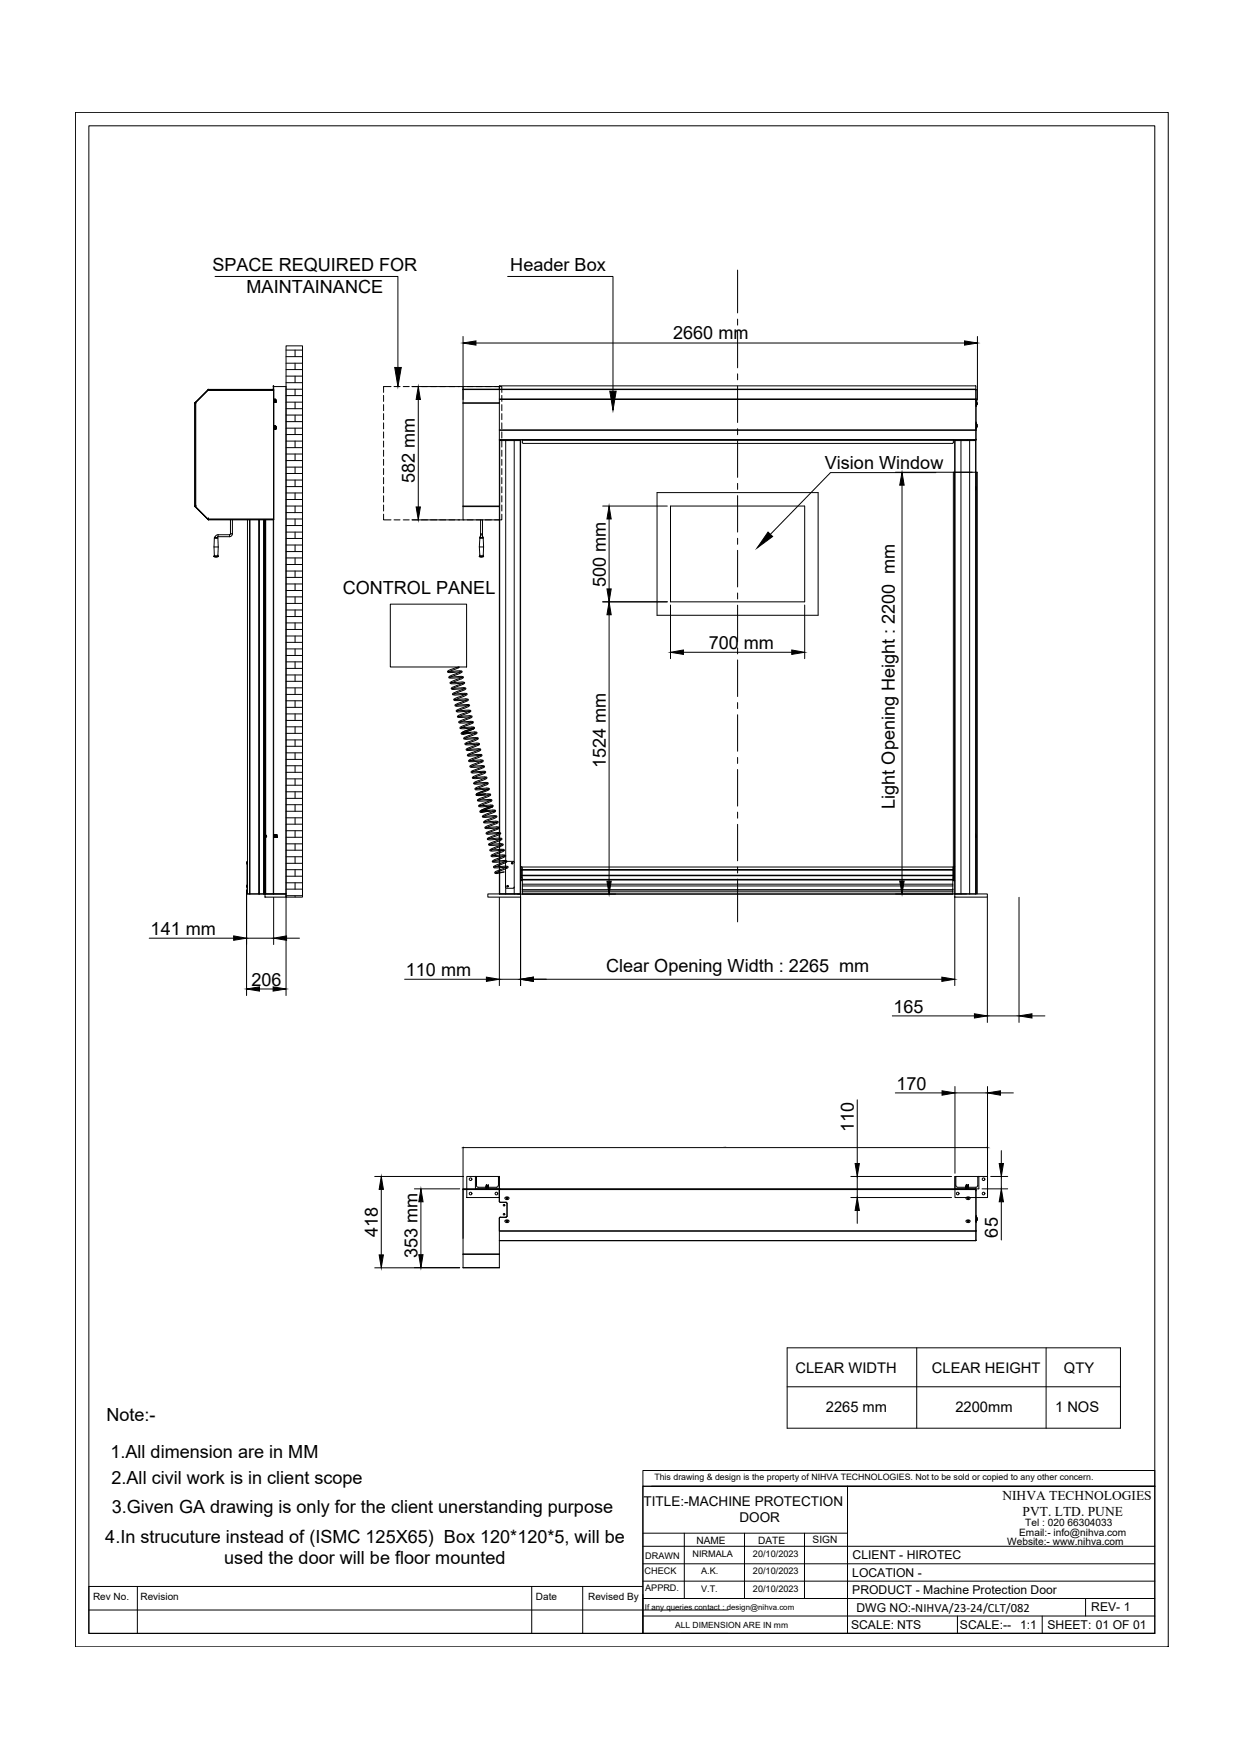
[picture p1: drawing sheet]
<svg xmlns="http://www.w3.org/2000/svg" width="297mm" height="420mm" viewBox="0 0 297 420" stroke-linecap="round" stroke-linejoin="round" font-family="sans-serif">
<!-- layer: 0 -->
<g fill="none" stroke="#000" stroke-width=".24">
<path d="M18 26.9h261.4v366.9h-261.4zM21.3 30.1h254.9v360.5h-254.9zM51.4 66.1h43.8v21.8M121.4 66.1h25.2v27.4M176.4 64.6v10.2M176.4 76.3v1.5M176.4 79.2v8.8M46.6 96.3l-.1 .1M46.6 96.4h.1M46.7 96.4v24.6M46.7 96.4v24.7M46.7 96.4h.1"/>
<path d="M46.8 96.4h.1M46.8 96.4v24.7M49.8 93.2l-3.1 3.2M49.8 93.2h.1M49.8 93.4h.1M49.8 93.2h15.6M49.8 93.2v.2M49.8 93.4h15.6M49.8 93.1h-.1M49.9 93.1l15.4 .1M49.9 93.1v.1M65.3 93.1h.1"/>
<path d="M65.4 92.4h3v121.4h-9.2v-89.5M65.4 92.3v.8zM65.4 92.4h.1M65.4 93.1l-.1 .1M65.4 95.7h.1M65.4 93.2h.1M65.4 95.7l.1 .5M65.4 95.8v.3M65.4 93.2v120.6M65.4 96.2h.6M65.4 95.7h.6M65.5 96.2h.1"/>
<path d="M65.5 95.7v.5M65.5 95.7v.4M65.5 95.7h.1M65.5 95.7l.1 .5M65.5 95.7l.1 .4M65.5 96.1v.1M65.6 95.7h.1M65.6 96.2h.1M65.6 95.7v.5M65.6 95.7l.1 .5M65.6 95.7v.4M65.6 96.1l.1 .1"/>
<path d="M65.7 96.2h.1M65.7 95.7h.1M65.7 95.7v.5M65.7 95.7v.4M65.7 96.1v.1M65.7 95.7l.1 .5M65.8 96.2h.1M65.8 95.7v.5M65.8 95.7v.4M65.8 96.1v.1M65.8 95.7h.1M65.8 95.7l.1 .4"/>
<path d="M65.9 95.7h.1M65.9 96.2h.1M65.9 95.7v.5M65.9 95.7v.4M65.9 96.1l-.1 .1M65.9 95.7l.1 .5M65.9 96.1l.1 .1M66 96.2h.1M66 95.7h.1M66 95.7v.4M66 95.7v.5M66 95.7h-.1"/>
<path d="M66 96.1v.1M68.4 82.7h3.9v131.8h-3.9zM68.4 93.1h3.9M68.4 96.2h3.9M68.4 83.7h3.9M68.4 85.3h3.9M68.4 86.9h3.9M68.4 88.4h3.9M68.4 89.9h3.9M68.4 91.5h3.9M68.4 94.6h3.9M68.4 97.7h3.9"/>
<path d="M68.4 99.3h3.9M70.6 83.7v1.6M70.6 86.9v1.5M70.6 89.9v1.6M70.6 93.1v1.5M70.6 96.2v1.5M70.6 99.3v1.5M91.7 94.6v1.4M91.7 96.8v1.4M91.7 98.9v1.5M93.5 92.4h-1.8v1.4M94.2 92.4h1.5"/>
<path d="M96.4 92.4h1.5M98.5 92.4h20.9M100 95.5v25.7M110.7 93.2h122.7M110.7 93.1h122.7M110.7 96.3h8.7M110.7 80.5v43.8M110.7 96.4h8.7M113.8 82h116.9M118.3 92.4h1.7v1.4M119.4 92.3h114M119.4 92.4v121.4h5.1v-108.4h-5.1"/>
<path d="M119.4 95.5l114 .1M119.4 95.4h114M120 94.6v1.4M120 96.8v1.4M120 98.9v1.5M176.4 89.4v1.4M176.4 92.3v8.7M233.4 92.4v121.4h-108.5M233.4 93.2v11.9M233.4 93.2h.1M233.4 95.8l.1 1.3M233.4 97.1h.1"/>
<path d="M233.5 97.1h.1M233.5 95.8h.1M233.5 96l.2 .2M233.5 96.9h.1M233.5 96h.1M233.7 96.7l-.2 .2M233.8 96.3v.4M233.8 80.5v15.2M65.4 102.1l.1 .5M65.4 102.3v.3M65.4 102.6h.5M65.4 102.1h.5"/>
<path d="M65.5 102.6h.1M65.5 102.1h.1M65.5 102.1v.5M65.5 102.1v.1M65.5 102.2v.4M65.5 102.1l.1 .5M65.6 102.1h.1M65.6 102.1v.5M65.6 102.2v.4M65.6 102.1v.1M65.6 102.6h.1M65.6 102.1l.1 .5"/>
<path d="M65.6 102.2l.1 .4M65.7 102.6h.1M65.7 102.1h.1M65.7 102.1v.5M65.7 102.1v.1M65.7 102.1l-.1 .1M65.7 102.2v.4M65.7 102.1l.1 .5M65.8 102.6h.1M65.8 102.1v.5M65.8 102.1v.1M65.8 102.1h.1"/>
<path d="M65.8 102.1l.1 .5M65.8 102.2v.4M65.8 102.1l.1 .1M65.9 102.1h.1M65.9 102.2v.4M65.9 102.1v.1M65.9 102.6h.1M65.9 102.1v.5M65.9 102.2l.1 .4M66 102.6h.1M66 102.1h.1M66 102.2h.1"/>
<path d="M66 102.2v.3v-.3M66 102.1v.4M66 102.5h.1M66 102.1v.5M66 102.1v.1M66 102.1l-.1 .1M66 102.2l-.1 .4M68.4 100.8h3.9M68.4 102.4h3.9M68.4 103.9h3.9M68.4 105.5h3.9M68.4 107h3.9"/>
<path d="M68.4 108.6h3.9M68.4 110.1h3.9M68.4 111.7h3.9M68.4 113.2h3.9M68.4 114.8h3.9M68.4 116.4h3.9M68.4 117.9h3.9M68.4 119.5h3.9M70.6 102.4v1.5M70.6 105.5v1.5M70.6 108.6v1.5M70.6 111.7v1.5"/>
<path d="M70.6 114.8v1.6M70.6 117.9v1.6M91.7 101.1v1.5M91.7 103.3v1.5M91.7 105.5v1.4M91.7 107.6v1.5M91.7 109.8v1.5M91.7 112v1.5M91.7 114.2v1.5M91.7 116.4v1.4M91.7 118.6v1.4M119.4 102.8h114"/>
<path d="M119.4 102.9h114M119.4 105.1h114M119.5 105.4v108.4M119.8 105.2l-.1 .2M119.9 105.2v.2M120 101.1v1.5M120 103.3v1.5M120 105.5v1.4M120 107.6v1.5M120 109.8v1.5M120 112v1.5M120 114.2v1.5"/>
<path d="M120 116.4v1.4M120 118.6v1.4M120.9 105.4v100.7M121.5 105.2v.2M123 105.4v108.4M124.4 105.4v108.4M124.9 105.8l.3 .2M124.9 105.2v.6M124.9 105.3h103.1M157.1 117.8h38.6v29.3h-38.6zM176.4 102.5v1.5M176.4 105.4v8.8"/>
<path d="M176.4 115.6v1.4M176.4 118.5v8.7M214.2 112.9h19.5v100.9M215.7 116v94.7M223.9 113h-25.3l-14.4 14.8M228 112.9v97.5l.3 .2M228 105.2v.6M228 105.8l-.2 .2h-102.6M228.3 112.9v97.7M228.4 105.4v108.4M229.8 105.4v108.4M231.3 105.2v.2"/>
<path d="M231.9 105.4v108.4M232.9 105.2v.2M233 105.2l.2 .2M233.3 112.9h.1M233.4 116.6h.1M233.4 117.1h.1M233.4 105.4h-5.1v108.4M233.4 102.7h.1M233.4 105.1h.1M233.4 102.5h.1M233.4 101.2h.1M233.4 116.6v.5"/>
<path d="M233.5 101.2h.1M233.5 102.5h.1M233.5 101.2v1.3M233.5 101.4l.2 .2M233.5 102.3h.1M233.5 101.4h.1M233.5 112.9v100.9M233.6 101.7h.1M233.7 102l-.2 .3M233.8 101.8v.3M233.8 101.6v.1M46.5 121l.1 .1"/>
<path d="M46.6 121h.1M46.7 121.1l3.1 3.2M46.7 121.1h.1M46.8 121.1h.1M49.8 124.1h.1M49.8 124.3h15.6M49.8 124.1v.2M49.8 124.1h15.6M51.1 133.1h.1M51.2 130.8h1M51.2 130.8l.1-2.2h.8l.1 2.2M51.2 133h1l-1 .1"/>
<path d="M51.2 133.1h1M51.2 130.8l.1 2.2M51.2 133v.1M51.2 133.1a.7 .7 0 0 0 .9 0M51.2 133h.1M51.2 133h1M51.3 133h.8M51.3 128.6h.1M51.3 133h.1M51.3 128.6h.8M51.4 128.6h.1M51.9 128.6h.1"/>
<path d="M52.1 128.6h.1M52.1 133h.1M52.1 127.9a.7 .7 0 0 0-.7 .7M52.1 128.3l-.2 .3M52.2 133h.1M52.2 127.9h2.7M52.2 128.3h2.7M52.2 127.9v.4M52.2 133.1h-.1M52.2 130.8l-.1 2.2M54.9 127.9v.4M55.1 127.7h.5"/>
<path d="M55.1 124.3v3.4M55.1 127.6l-.2 .3M55.6 124.3v3.4M55.6 127.6a.7 .7 0 0 1-.7 .7M59.7 124.3v89.5M59.8 124.3v89.5M61.9 124.3v89.5M62 124.3v89.5M63.1 124.3v89.5M63.2 124.3v89.5M63.5 124.3v75.5M65.4 124.3v89.5"/>
<path d="M68.4 121h3.9M68.4 124.1h3.9M68.4 122.6h3.9M68.4 125.7h3.9M68.4 127.2h3.9M68.4 128.8h3.9M68.4 130.3h3.9M68.4 131.9h3.9M68.4 133.4h3.9M68.4 135h3.9M68.4 136.6h3.9M68.4 138.1h3.9"/>
<path d="M68.4 139.6h3.9M70.6 121v1.6M70.6 124.1v1.6M70.6 127.2v1.6M70.6 130.3v1.6M70.6 133.4v1.6M70.6 136.6v1.5M70.6 139.6v1.6M91.7 123v1.3h1.8M91.7 120.8v1.4M94.2 124.3h1.5M96.4 124.3h1.5"/>
<path d="M98.5 124.3h20.9M110.7 121h8.7M110.7 121.1h8.7M114.6 130.8l.2 2.2M114.6 133l1.1 .1M114.6 130.8h1.1M114.6 133h1.1M114.6 133.1h.1M114.6 133.1a.7 .7 0 0 0 1 0M114.7 133h.1M114.7 133h.9M114.7 133.1h1"/>
<path d="M114.8 128.6h.1M114.8 133h.1M114.8 128.6h.8M114.8 128.6l-.2 2.2M114.8 133h.8M114.9 128.1l.2-.2 .3 .2M114.9 124.3v4.3M114.9 127.7h.5M115.4 124.3v4.3M115.6 128.6h.1M115.6 133h.1M115.6 128.6l.1 2.2"/>
<path d="M115.7 130.8l-.1 2.2M115.7 133v.1M115.7 133.1h-.1M120 123v1.3h-1.7M120 120.8v1.4M144.1 121h15.5M145.7 124.1v16.7M160.4 121h32v22.9h-32zM176.4 128.7v1.5M176.4 131.6v8.8M68.4 141.2h3.9M68.4 142.7h3.9"/>
<path d="M68.4 144.3h3.9M68.4 145.9h3.9M68.4 147.4h3.9M68.4 149h3.9M68.4 150.5h3.9M68.4 152.1h3.9M68.4 153.6h3.9M68.4 155.2h3.9M68.4 156.7h3.9M68.4 158.3h3.9M68.4 159.8h3.9M70.6 142.7v1.6"/>
<path d="M70.6 145.9v1.5M70.6 149v1.5M70.6 152.1v1.5M70.6 155.2v1.5M70.6 158.3v1.5M93.3 144.5h18.3v15h-18.3zM109.6 159.5l.1 .2M144.1 143.9h15.5M145.7 147v63.7M160.4 144.7v12.8M163.4 156h26M176.4 141.8v1.4"/>
<path d="M176.4 144.7v8.7M176.4 154.9v1.5M176.4 157.8v8.8M192.4 144.7v12.8M68.4 161.4h3.9M68.4 162.9h3.9M68.4 164.5h3.9M68.4 166.1h3.9M68.4 167.6h3.9M68.4 169.1h3.9M68.4 170.7h3.9M68.4 172.3h3.9"/>
<path d="M68.4 173.8h3.9M68.4 175.4h3.9M68.4 176.9h3.9M68.4 178.5h3.9M70.6 161.4v1.5M70.6 164.5v1.6M70.6 167.6v1.5M70.6 170.7v1.6M70.6 173.8v1.6M70.6 176.9v1.6M107.1 160.5l2.7-1-.1 .2-2.4 1v-.1l2-.2 1.2 .1v.2l-.5 .3-2.4 1 .4-.1a4.5 4.5 0 0 1 2.8 0l-.5 .5-2.4 1v-.2l2.8-.1 .4 .2-.3 .3-2.6 1.1v-.1l3.2-.1-.2 .5-2.7 1 3-.2 .2 .3-2.9 1.3v-.2l2.8-.1 .4 .1v.2l-2.9 1.3v-.1l2.6-.1h.4l.2 .2-.2 .3-2.8 1.1v-.1l2.1-.2 1.2 .1-.1 .3-.7 .3-2.2 .8 3.3-.1-.1 .4-.4 .2-2.4 .9-.1-.1 2.9-.1 .4 .1-.1 .3-2.8 1.2-.1-.1 3.1-.2 .2 .3-.8 .5-2.1 .9-.1-.2 2-.1-2.1 .4-.1-.3 .6-.4 2.3-.9 .1 .1-3.2 .1v-.3l.6-.3 2.2-.9 .1 .1-2.2 .1a.96 .96 0 0 1-1.1-.2l.6-.4 2.4-.9-3.2 .1-.1-.2 .2-.2 2.8-1.1v.1l-2.2 .1a.89 .89 0 0 1-1.1-.2l.2-.3 2.8-1.1v.2l-2.2 .1a.89 .89 0 0 1-1.1-.2l.6-.4 2.4-1v.1l-2.2 .1a.96 .96 0 0 1-1.1-.2l.6-.4 2.4-.8h-3.2l-.1-.2 .3-.2 2.7-1.1v.1l-2.2 .1a.89 .89 0 0 1-1.1-.1l.3-.3 2.7-1.1v.1l-2.2 .1a.96 .96 0 0 1-1.1-.2l.6-.4 2.4-1v.1l-3.2 .1v-.2l.2-.2 2.7-1.1v.1l-2.7 .2-.5-.1zM113.2 174.1l.1 .2"/>
<path d="M113.3 174.3l-2.4 1-.1-.1 3.1-.2 .2 .2-.1 .2-2.9 1.1 3.1-.1 .2 .2-2.9 1.4-.1-.2 2.9-.1 .3 .1 .1 .2-2.9 1.3-.1-.1 2.6-.1h.5l.2 .2-.8 .5-2.1 .9-.1-.2 3.1-.1 .2 .3-.8 .4-2.2 .8 2.9-.2 .3 .1 .1 .2-.5 .4-2.5 .9v-.1l2.9-.1 .4 .2-.8 .5-2.2 .9v-.1l3.1-.2 .2 .3-.8 .5-2.2 .8v-.1l3.1-.1 .2 .2-.1 .2-.7 .3-2.2 .9v-.2l2.9-.1 .4 .2-.1 .2-.4 .2-2.5 1v-.1l2.9-.1 .4 .1-.3 .4-2.7 1.1v-.2h.2M113.3 174.3v-.2l-.7 .2-1.9 .8-.1 .2 .3 .2 3-.2-.1-.1-2.7 1.1-.2 .3 .6 .2 2.7-.2-2.4 .9-.6 .4a3.6 3.6 0 0 0 2.7 .1h.6l-.1-.1-2.3 .9-.6 .5a.89 .89 0 0 0 1.1 .1h2.2l-.1-.2-2.7 1.1-.2 .3a3.5 3.5 0 0 0 2.7 .1h.6l-.1-.1-2.4 .9-.5 .5 .3 .1 3-.1-.1-.1-2.4 1-.5 .4a3.6 3.6 0 0 0 2.7 .1h.6l-.1-.2-2.7 1.1-.3 .3a.89 .89 0 0 0 1.1 .2l2.3-.1-.1-.1-2.7 1.1-.3 .3 .1 .1 3.2-.1-2.4 .9-.6 .4a3.8 3.8 0 0 0 2.8 .1h.5v-.1l-2.3 .9-.6 .5 .1 .2 2.9-.1M176.4 168v1.4M176.4 170.9v8.7M63.4 200h.1M63.5 199.9h.1M63.5 199.9l.1 .1M63.6 200h.1M65.4 199.8h.1M65.5 199.8h.1M65.6 199.8h.1M65.7 199.8h.1"/>
<path d="M65.8 199.8h.1M65.9 199.8h.1M66 199.8h.1M66.1 199.8h.1M66.2 199.8h.1M66.3 199.8l-.1 .5M68.4 180h3.9M68.4 181.6h3.9M68.4 183.1h3.9M68.4 184.7h3.9M68.4 186.3h3.9M68.4 187.8h3.9"/>
<path d="M68.4 189.3h3.9M68.4 190.9h3.9M68.4 192.4h3.9M68.4 194h3.9M68.4 195.6h3.9M68.4 197.1h3.9M68.4 198.7h3.9M70.6 180v1.6M70.6 183.1v1.6M70.6 186.3v1.5M70.6 189.3v1.6M70.6 192.4v1.6"/>
<path d="M70.6 195.6v1.5M70.6 198.7v1.5M115.1 193.8l.8-.4 1.9-.6v.1l-2.5 1.1v-.2l2.6-.1h.5l.1 .2-.2 .3-2.7 1.1v-.1l3.1-.1 .2 .1-.5 .5-2.5 .8 2.6-.1 .7 .1-.5 .5-2.5 1v-.1h.4a4.5 4.5 0 0 1 2.9 0l-.3 .3-2.7 1.1v-.1l3-.1 .3 .1-.3 .4-2.7 1 3-.2 .3 .2-.6 .4-2.4 1v-.1l2.8-.2 .5 .2-.3 .4-2.7 1.1v-.2l3-.1 .3 .2-.3 .3-2.7 1.1v-.1l3-.1 .2 .1-.5 .4-2.4 1 .4-.1a4.5 4.5 0 0 1 2.8 0l-.5 .5-2.4 1v-.2h3.2l-.1 .3-2.8 1.2v-.1l2-.1-2.2 .4-.1-.3 .2-.2 2.8-1.1v.1l-3.2 .1v-.3l2.9-1.1h-3.2l.2-.4 2.7-1.1v.2h-2.2a.89 .89 0 0 1-1.1-.1l1-.7 2-.7v.1l-2.2 .1a.89 .89 0 0 1-1.1-.2l.6-.4 2.4-1v.1l-2.2 .2a.96 .96 0 0 1-1.1-.2l.6-.5 2.4-.8-3.2 .1 .2-.5 2.7-1.1v.2l-2.2 .1a.89 .89 0 0 1-1.1-.2l.6-.4 2.4-1v.1l-2.1 .1a.96 .96 0 0 1-1.1-.2l.5-.4 2.4-1v.2l-3.2 .1v-.3l.5-.3 2.2-.9 .2 .1h-3.2l.2-.4 2.6-1.1 .1 .1-2.9 .1h-.3zM116.8 188.6l-2.6 1.1-.3 .4 .4 .1 1.8-.3h-1.8M116.8 188.6v.2h-.2M116.8 188.7l-2.7 1.1-.2 .3 .6 .2 2.6-.2-2.4 .9-.5 .4a3.6 3.6 0 0 0 2.6 .1h.6v-.2l-.4 .2a5.3 5.3 0 0 0-2.5 1.3 5.8 5.8 0 0 0 3 0h.2v-.1l-2.8 1.1-.1 .4 .4 .1 1.8-.4-2 .1v.1l2.7-1.1 .3-.3-.7-.2-2.6 .1v.2l2.7-1.1 .2-.4-.6-.1-2.6 .1v.1l2.5-1 .4-.4-.1-.1-2.9 .1M116.8 188.7v.1h-.2M117.6 192.8l.2 .1M119.4 199.8h.1M176.4 181.1v1.5M176.4 184v8.8M176.4 194.2v1.5"/>
<path d="M176.4 197.1v8.8M233.4 199.8h.1M233.4 199.8v.5M59 212.8v25.3M59 206.5l.1 .1M59.1 211.7v.4M59.1 212.1h.1M59.1 211.8h.1M59.1 206.6h.1M59.1 206.3h.1M59.1 212.2h.1M59.2 206.2l-.2 .1"/>
<path d="M59.2 206v6.4M62 213.8h.1M63.4 213.8h5v.7h-5zM63.4 200.1h.1M63.5 213.8h.1M63.5 200.1v-.2v.2M63.5 200.1h.1M63.5 200.3v13.5M63.6 200.1h.1M65.4 214.6v11.3M65.5 200.3h.1M65.6 200.3h.1"/>
<path d="M65.7 200.3h.1M65.8 200.3h.1M65.9 200.3h.1M66 200.3h.1M66.1 200.3h.1M66.2 200.3h.1M66.3 200.3h.1M68.4 208h3.9M68.4 200.2h3.9M68.4 214.6v23.5M68.4 201.8h3.9M68.4 203.3h3.9"/>
<path d="M68.4 204.9h3.9M68.4 206.4h3.9M68.4 209.5h3.9M68.4 211.1h3.9M68.4 212.6h3.9M68.4 214.2h3.9M70.6 201.8v1.5M70.6 204.9v1.5M70.6 208v1.5M70.6 211.1v1.5M70.6 214.2v.3M116.7 213.8h7.8v.7h-7.8z"/>
<path d="M119.4 200.3h.1M119.4 214.6v21.1M120.9 212.2v1.6M121.2 212.4h1.6M121.4 211.9l.1 .1M121.4 211.9h.1M121.4 211.9v.1M121.5 211.9l-.1 .1M121.5 211.9v.1M122.4 206.4l.1 .1M122.5 206.4h.1M122.5 206.4v.1"/>
<path d="M122.5 206.4h-.1M122.6 206.4h-.1M122.6 206.4h.1M123 212.1l-.3 .3M123 206.2l-.2-.2h-1.7l-.2 .2v5.9l.2 .3M124.5 214.6v21.1M124.5 207.2h.1M124.5 210.6h.1M124.6 207.2l.2 .2M124.8 210.4l-.2 .2M124.8 208h.1M124.8 209.4h103.2"/>
<path d="M124.8 209.3h103.2M124.8 210.3h103.2M124.8 209.9h-.1v-1.9h103.5v1.9h-.2M124.8 207.9h103.2M124.9 210.4h.1M124.9 212.8h.1M124.9 213.3h103M124.9 211.4h103M124.9 210.4h103M124.9 210.3v3.5M124.9 211.9h103M124.9 212.8h103"/>
<path d="M176.4 207.3v1.5M176.4 210.2v10.3M227.9 210.4h.1M227.9 212.8h.1M227.9 210.3v3.5h-104.2M228 208h.1M228 207.3h-103.2v3.1M228.3 207.2l-.3 .2M228.3 213.8h7.8v.7h-7.8zM228.3 214.6v21.1M233.4 200.3h.1M236.1 214.6v29.9"/>
<path d="M243.7 214.6v29.9M35.7 224.4h20.2M59 224.4h6.4M62.1 236.5h3.2M68.5 224.4h3.1M96.8 234.2h19.5M119.4 234.2h5.1M127.6 234.2h97.7M213.4 242.9h19.6M228.4 259.8v20.8M236.1 242.9h7.6M236.2 259.8v26.5"/>
<path d="M246.8 242.9h3.1M110.7 274.3v28.9h8.7v-11.9l.3-.2M110.8 274.4h125.3M205 263v15.2M214.1 261.4h11.2M228.4 261.4h7.8M239.3 261.4h3.1M239.5 275.2v3M89.6 281.3h21.3M91.2 284.4v15.7M99.1 284.3h10.8M100.7 287.4v12.6"/>
<path d="M110.7 284.3h123.4v-3l-.3 .2v2l-.2 .4h-4.6l-.4-.4v-2l-.2-.2v3M110.7 284.5h122.7v12.2h-114M110.7 284.4h122.7M110.7 299.9h8.7M110.7 300h8.7M111.6 281.3h7.8v5.1h-7.8zM113.9 281.4l-.2-.1v3M113.9 283.5l.5 .4h4.3l.5-.4M114 281.5v2M116.3 283.9h.1M116.3 284h.1M116.3 284.2h.1"/>
<path d="M116.3 283.5h.1M116.3 283.7h.1M116.3 283.8h.1M116.3 284.1h.1M116.3 283.6h.1M116.3 283.7v.3M116.3 284v.3M116.3 283.8h.5M116.3 283.8l.1 .1M116.3 284.3h.1M116.4 284.3h.1M116.4 283.4v.1"/>
<path d="M116.4 283.4l.4 .1M116.8 283.5h.1M116.8 283.4v.2M116.8 284.3h.1M116.8 284.1h.1M116.8 284h.1M116.8 283.8h.1M116.8 284.2h.1M116.8 283.9h.1M116.8 283.6h.1M116.8 283.7h.1M116.8 283.8v.2"/>
<path d="M116.8 284.1v.2M119.2 281.4l.2-.1v6l.3 .2M119.2 281.5v2M119.4 294.3h114M119.4 294.4h114M119.5 284.3v.1M119.7 287.5l1.5 .1v3.3M119.7 291.1h1.3M121 286.3l-.3 .2 .3 .3M121 291.8l-.3 .2 .3 .3M121 286.8h.1M121 292.3h.1"/>
<path d="M121.1 292v.1M121.2 290.8l-.2 .3h-1.3M121.3 287.8v3.1M121.5 286.8h.1M121.5 286.3h.1M121.5 292.3h.1M121.5 291.8h.1M121.5 286.3l-.2-.1-.3 .1M121.5 291.8l-.2-.1-.3 .1M121.5 286.3l.2 .1v.3l-.4 .2-.2-.1M121.5 291.8l.2 .1v.3l-.4 .2-.2-.1M203.5 281.3h24.1"/>
<path d="M203.5 286.4h24.1M205 281.3v5.1M205 289.5v3.1M228.4 281.3h7.8v5.1h-7.8zM231.1 283.5h.1M231.1 283.6h.1M231.1 283.7h.1M231.1 283.8h.1M231.1 283.9h.1M231.1 284h.1M231.1 284.1h.1M231.1 284.2h.1"/>
<path d="M231.1 284.3h.1M231.1 283.6v.1M231.1 283.7v.4M231.1 284.2v.1M231.1 283.8h.5M231.1 283.4h.1M231.1 283.4l.5 .1M231.1 283.7v.1M231.2 286.3l-.2 .2 .2 .3M231.2 291.8l-.2 .2 .2 .3M231.3 291.8l.2-.1 .3 .1M231.3 286.3l.2-.1 .3 .1"/>
<path d="M231.3 286.8h.1M231.3 292.3h.1M231.3 292.3h.4M231.3 286.8h.4M231.5 283.8h.1M231.5 283.4v.1M231.5 283.9h.1M231.5 284h.1M231.5 284.1h.1M231.5 283.7l.1 .1M231.6 284.3h.1M231.6 284.2h.1"/>
<path d="M231.6 284.1h.1M231.6 284h.1M231.6 283.8h.1M231.6 283.7h.1M231.6 283.5h.1M231.6 283.9h.1M231.6 283.5v.1M231.6 283.7v.5M231.6 284.2v.1M231.7 292v.1M231.8 286.8h.1M231.8 292.3h.1"/>
<path d="M231.8 286.3l.2 .2-.2 .3M231.8 291.8l.2 .2-.2 .3M233.3 284.3v.1M233.4 284.3v12.4M233.4 284.7h.1M233.4 294.2h.1M233.4 296.6h.1M233.4 290.8l.1 1.4M233.4 292.2h.1M233.5 292.2h.1M233.5 290.9h.1M233.5 291l.2 .3"/>
<path d="M233.5 292h.1M233.5 291h.1M233.7 291.7l-.2 .2M233.8 291.3v.4M234.9 284.3h6.1M236.9 281.3h4.1M239.5 281.3v3M239.5 287.4v9.1M89.6 303.2h20.3M99.1 303.1h10.8M110.7 303.1h8.7M188.3 322.3h79.7v19.2h-79.7z"/>
<path d="M188.3 331.6h79.7M219.2 322.3v19.2M250.2 322.3v19.2M153.8 351.6h122.4v3.8h-122.4zM153.8 355.4h122.4v35.2h-122.4zM153.8 355.4v35.2M155.8 355.4h120.4M202.7 355.4v35.2M32.9 379.4v11.2M127.2 379.4v11.2M139.4 379.4v11.2M153.8 379.4h-132.5v11.2h254.9"/>
<path d="M153.8 378.1h122.4M153.8 374h122.4M153.8 369.8h122.4M153.8 366.6h48.9M163.7 366.6v15.7M178.1 366.6v15.7M192.4 366.6v15.7M21.3 385h152.9M153.8 382.3h122.4M153.8 386.4h122.4M229 386.4v4.2M249.3 386.4v4.2"/>
<path d="M259.6 382.3v4.1"/>
<circle cx="63.5" cy="200" r=".28"/>
<circle cx="121.4" cy="211.9" r=".19"/>
<circle cx="122.5" cy="206.4" r=".19"/>
<circle cx="112.5" cy="282" r=".32"/>
<circle cx="112.5" cy="285.4" r=".32"/>
<circle cx="118.7" cy="285.4" r=".32"/>
<circle cx="120.5" cy="290.4" r=".19"/>
<circle cx="120.5" cy="288.2" r=".19"/>
<circle cx="121.3" cy="286.5" r=".15"/>
<circle cx="121.3" cy="292" r=".15"/>
<circle cx="229" cy="285.4" r=".32"/>
<circle cx="231.5" cy="292" r=".15"/>
<circle cx="231.5" cy="286.5" r=".15"/>
<circle cx="235.2" cy="282" r=".32"/>
<circle cx="235.2" cy="285.4" r=".32"/>
</g>
<g fill="#000" stroke="#000" stroke-width=".24">
<path d="M94.4 87.9h1.6l-.8 4.5zM100 92.4l.5 3.1h-1zM110.7 82l3.1-.5v1zM145.8 93.5h1.6l-.8 4.6zM230.7 81.5l3.1 .5-3.1 .5zM215.7 112.9l.5 3.1h-1zM99.5 121.2h1l-.5 3.1zM145.7 121l.5 3.1h-1zM183.7 127.2l1.1 1.1-3.7 2.7zM145.2 140.8h1l-.5 3.1zM145.7 143.9l.5 3.1h-1zM160.4 156l3-.6v1.1z"/>
<path d="M189.4 155.4l3 .6-3 .5zM145.2 210.7h1l-.5 3.1zM215.2 210.7h1l-.5 3.1zM55.9 223.8l3.1 .6-3.1 .5zM59 236.5l3.1-.5v1zM65.3 236l3.1 .5-3.1 .5zM65.4 224.4l3.1-.6v1.1zM116.3 233.7l3.1 .5-3.1 .5zM124.5 234.2l3.1-.5v1zM225.3 233.7l3 .5-3 .5zM233 242.4l3.1 .5-3.1 .5zM243.7 242.9l3.1-.5v1z"/>
<path d="M204.5 278.2h1l-.5 3.1zM225.3 260.8l3.1 .6-3.1 .5zM236.1 274.4h.1zM239 278.2h1l-.5 3.1zM236.2 261.4l3.1-.6v1.1zM91.2 281.3l.5 3.1h-1zM100.7 284.3l.5 3.1h-1zM205 286.4l.5 3.1h-1zM239.5 284.3l.5 3.1h-1zM90.7 300.1h1l-.5 3.1zM100.2 300h1l-.5 3.1z"/>
</g>
<g font-size="4.3">
<text x="50.8" y="64.9">SPACE REQUIRED FOR</text>
<text x="122" y="64.8">Header Box</text>
<text x="59" y="70.1">MAINTAINANCE</text>
<text x="161" y="81.2">2660 mm</text>
<text x="197.3" y="112.3">Vision Window</text>
<text x="99.2" y="115.6" transform="rotate(-90 99.2 115.6)">582 mm</text>
<text x="82" y="142">CONTROL PANEL</text>
<text x="144.9" y="140.4" transform="rotate(-90 144.9 140.4)">500 mm</text>
<text x="169.5" y="155.1">700 mm</text>
<text x="144.9" y="183.7" transform="rotate(-90 144.9 183.7)">1524 mm</text>
<text x="214" y="193.4" transform="rotate(-90 214 193.4)">Light Opening Height : 2200 mm</text>
<text x="36" y="223.5">141 mm</text>
<text x="97.1" y="233.3">110 mm</text>
<text x="144.9" y="232.5">Clear Opening Width : 2265 mm</text>
<text x="60.1" y="235.7">206</text>
<text x="213.7" y="242.1">165</text>
<text x="214.4" y="260.5">170</text>
<text x="204.2" y="270.8" transform="rotate(-90 204.2 270.8)">110</text>
<text x="90.3" y="295.8" transform="rotate(-90 90.3 295.8)">418</text>
<text x="238.6" y="295.9" transform="rotate(-90 238.6 295.9)">65</text>
<text x="99.8" y="300.8" transform="rotate(-90 99.8 300.8)">353 mm</text>
<text x="25.4" y="339.8">Note:-</text>
<text x="26.4" y="348.6">1.All dimension are in MM</text>
<text x="26.7" y="355">2.All civil work is in client scope</text>
<text x="26.7" y="361.9">3.Given GA drawing is only for the client unerstanding purpose</text>
<text x="25.2" y="368.9">4.In strucuture instead of (ISMC 125X65) Box 120*120*5, will be</text>
<text x="53.6" y="374.1">used the door will be floor mounted</text>
</g>
<g font-size="3.5">
<text x="190.2" y="328.4">CLEAR WIDTH</text>
<text x="222.9" y="328.4">CLEAR HEIGHT</text>
<text x="254.5" y="328.4">QTY</text>
<text x="197.5" y="337.7">2265 mm</text>
<text x="228.5" y="337.7">2200mm</text>
<text x="252.3" y="337.7">1 NOS</text>
</g>
<g font-size="3.2">
<text x="239.7" y="358.8">NIHVA TECHNOLOGIES</text>
<text x="153.9" y="360.1">TITLE:-MACHINE PROTECTION</text>
<text x="176.9" y="364">DOOR</text>
<text x="244.6" y="362.4">PVT. LTD. PUNE</text>
</g>
<g font-size="2.9">
<text x="203.8" y="377">LOCATION -</text>
<text x="203.9" y="372.9">CLIENT - HIROTEC</text>
<text x="203.8" y="381.2">PRODUCT - Machine Protection Door</text>
<text x="203.5" y="389.5">SCALE: NTS</text>
<text x="204.9" y="385.4">DWG NO:-NIHVA/23-24/CLT/082</text>
<text x="229.6" y="389.5">SCALE:--</text>
<text x="244" y="389.5">1:1</text>
<text x="250.5" y="389.5">SHEET: 01 OF 01</text>
<text x="261" y="385.3">REV- 1</text>
</g>
<g font-size="2.4">
<text x="245.2" y="364.9">Tel : 020 66304033</text>
<text x="166.6" y="369.2">NAME</text>
<text x="181.3" y="369.3">DATE</text>
<text x="194.4" y="369">SIGN</text>
<text x="240.9" y="369.5">Website:- www.nihva.com</text>
<text x="243.8" y="367.3">Email:- info@nihva.com</text>
<text x="22.3" y="382.7">Rev No.</text>
<text x="33.6" y="382.7">Revision</text>
<text x="128.2" y="382.7">Date</text>
<text x="140.7" y="382.5">Revised By</text>
</g>
<g font-size="2.2">
<text x="154.2" y="376.5">CHECK</text>
<text x="154.3" y="372.8">DRAWN</text>
<text x="165.6" y="372.3">NIRMALA</text>
<text x="167.7" y="376.4">A.K.</text>
<text x="180.1" y="372.3">20/10/2023</text>
<text x="180.1" y="376.5">20/10/2023</text>
<text x="154.3" y="380.6">APPRD.</text>
<text x="167.7" y="380.6">V.T.</text>
<text x="180.1" y="380.6">20/10/2023</text>
</g>
<text font-size="2.1" x="156.5" y="354">This drawing &amp; design is the property of NIHVA TECHNOLOGIES. Not to be sold or copied to any other concern.</text>
<text font-size="2" x="161.5" y="389.2">ALL DIMENSION ARE IN mm</text>
<text font-size="1.9" x="154.2" y="384.9">If any queries contact : design@nihva.com</text>
</svg>
